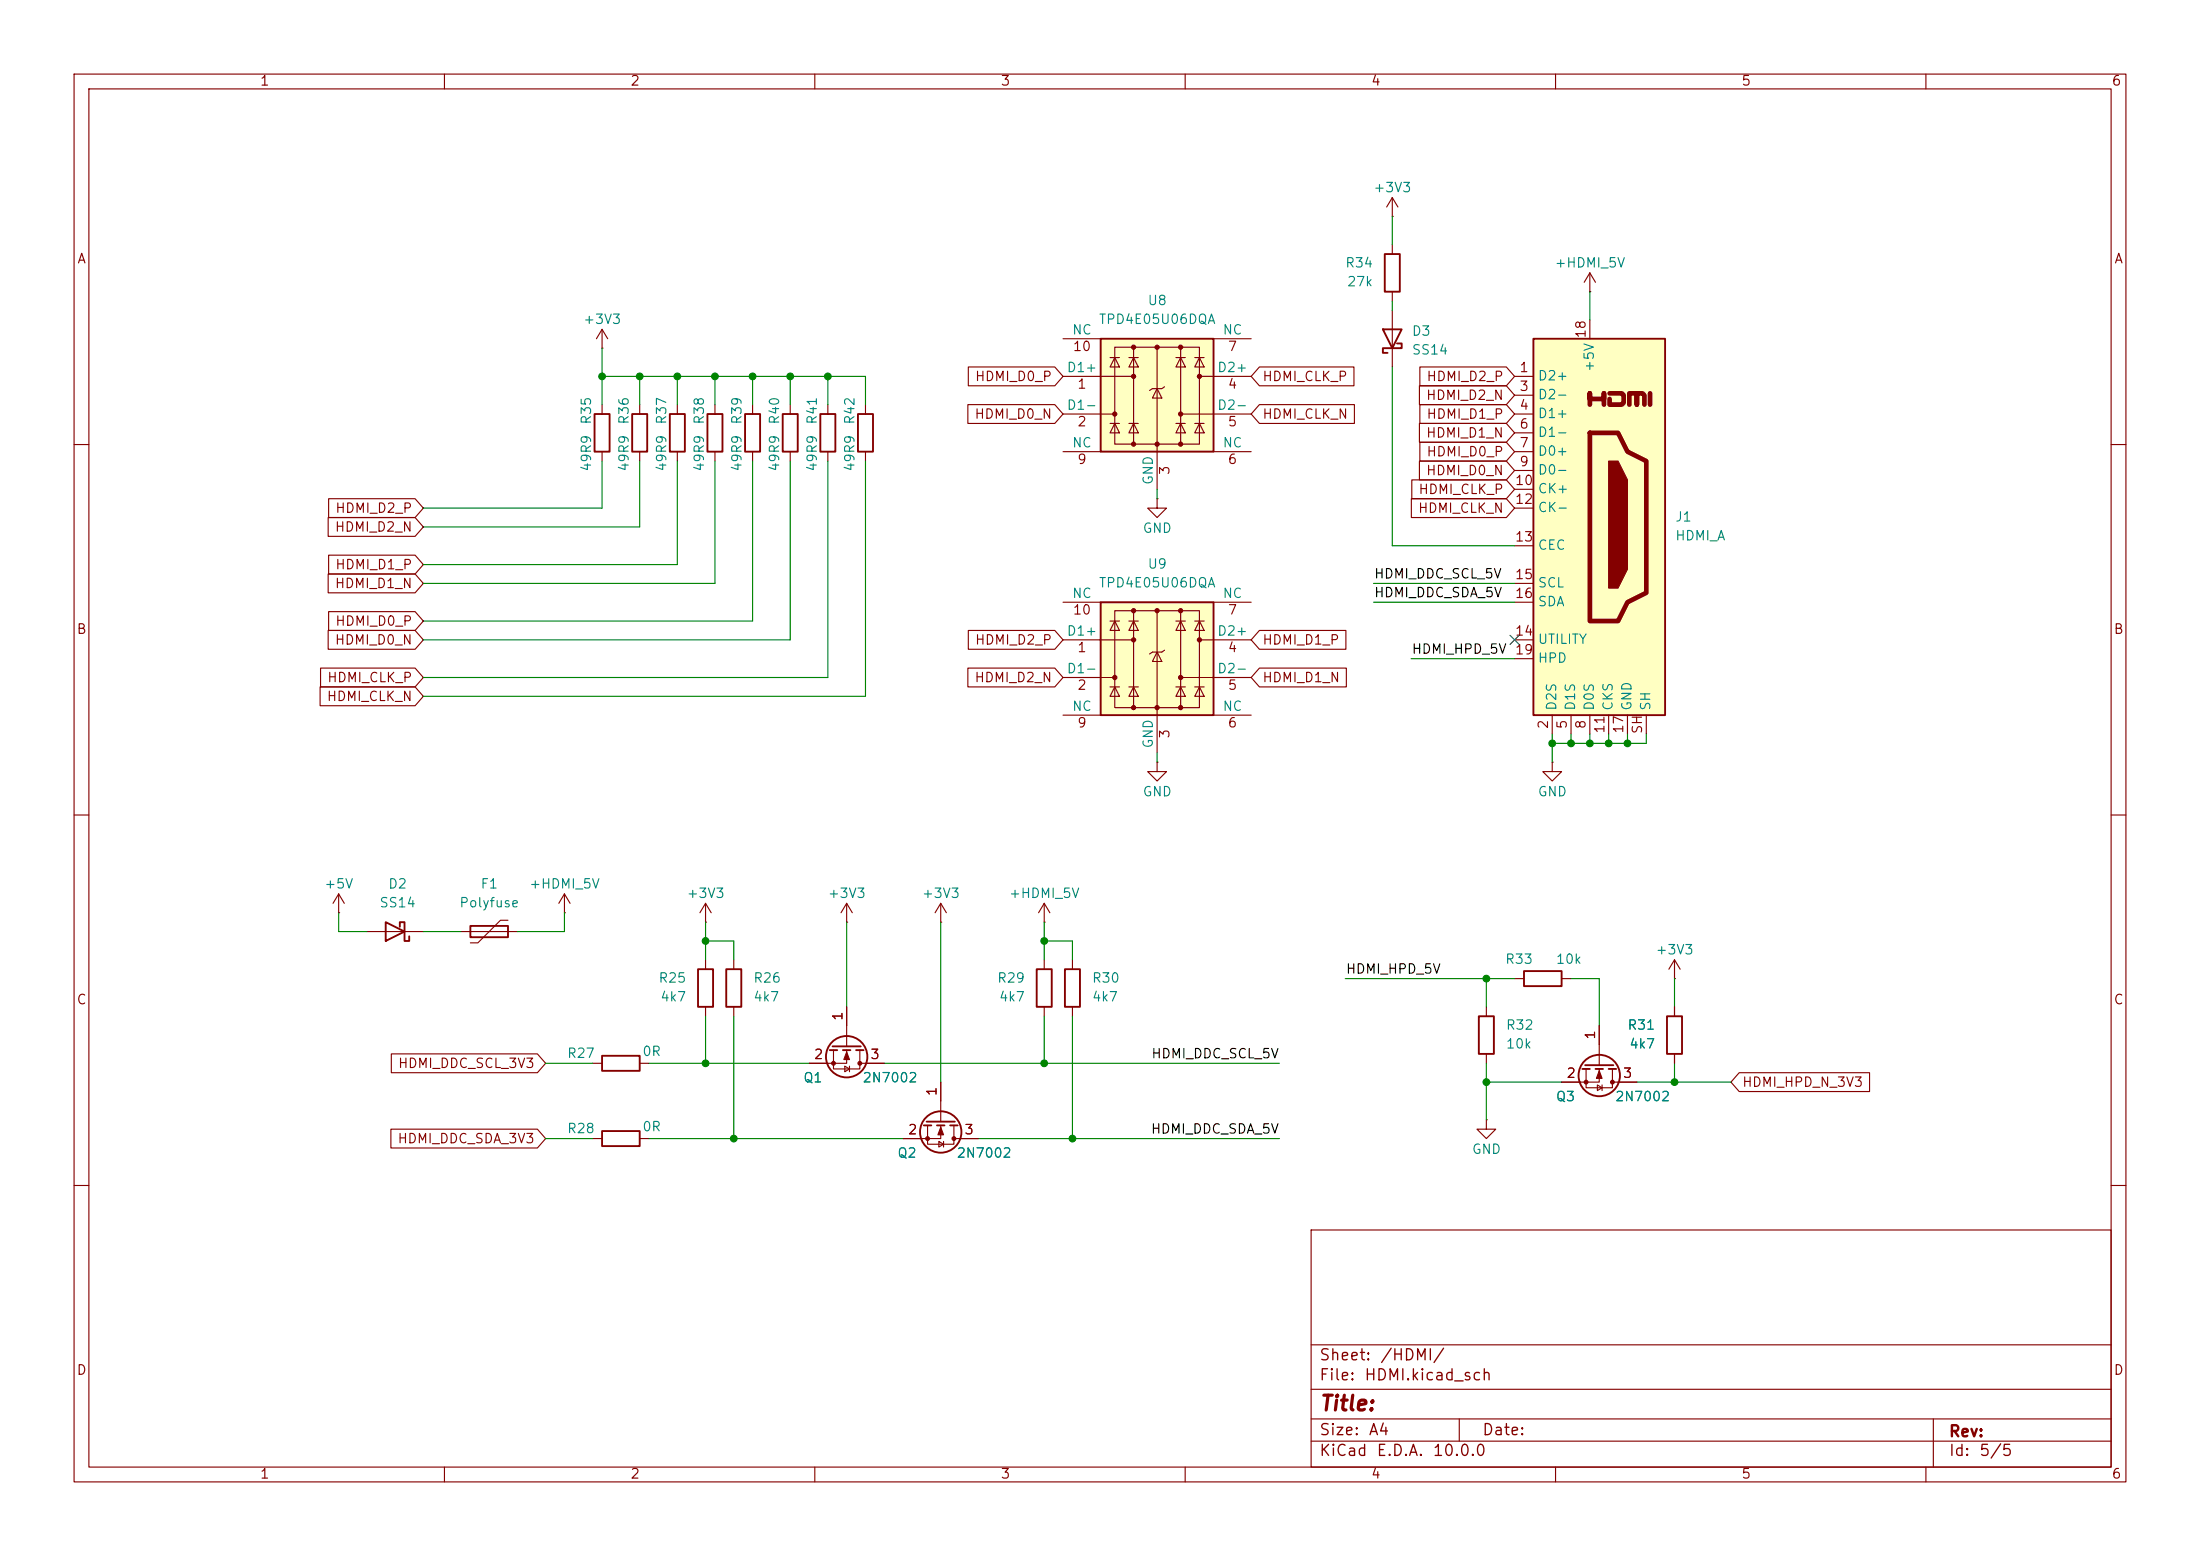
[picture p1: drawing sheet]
<svg xmlns="http://www.w3.org/2000/svg" width="297mm" height="210mm" viewBox="0 0 297 210" stroke-linecap="round" stroke-linejoin="round" font-family="sans-serif">
<g fill="none" stroke="#840000" stroke-width=".15">
<path d="M10 10h277v190h-277zM12 12h273v186h-273zM60 10v2M110 10v2M160 10v2M210 10v2M260 10v2M214.6 39.4h.1M214.6 36.8l-.7 1.3M214.6 36.8l.8 1.3M214.6 36.8v2.6M91.4 54.6v1.3"/>
<path d="M96.5 54.6v1.3M101.6 54.6v1.3M10 60h2M91.4 61v1.2M96.5 61v1.2M101.6 61v1.2M285 60h2M10 110h2M285 110h2M200.7 151.1v1.3h1.2l-1.2 1.3-1.3-1.3h1.3M200.7 151.1h.1M10 160h2"/>
<path d="M177 166h108v32h-108zM285 160h2M60 198v2M110 198v2M160 198v2M177 194.5h108M177 191.5h108M177 187.5h108M177 181.5h108M197 191.5v3M210 198v2M260 198v2"/>
<path d="M261 191.5v6.5"/>
</g>
<path d="M90.4 55.9h2.1v5.1h-2.1zM95.5 55.9h2v5.1h-2zM100.6 55.9h2v5.1h-2z" fill="none" stroke="#840000" stroke-width=".25"/>
<path d="M148.6 81.3h15.2v15.2h-15.2z" fill="#ffffc2"/>
<g fill="none" stroke="#840000" stroke-width=".15">
<path d="M156.2 67.3v1.3h1.3l-1.3 1.3-1.3-1.3h1.3M156.2 67.3h.1M143.5 86.4h9.5M143.5 91.4h7M143.5 96.5h5.1M143.5 81.3h5.1M149.9 83.8h1.2M149.9 92.7h1.2M150.5 82.4h11.4v13.1h-11.4zM150.5 83.8l.6 1.3h-1.2zM150.5 92.7l.6 1.3h-1.2zM152.4 83.8h1.3"/>
<path d="M152.4 92.7h1.3M153 83.8l.7 1.3h-1.3zM153 92.7l.7 1.3h-1.3zM153 82.4v13.1M156.2 88l.6 1.3h-1.2zM156.2 82.4v19.2M157.2 87.8l-.4 .2h-1.2l-.4 .3M158.7 83.8h1.3M158.7 92.7h1.3M159.4 83.8l.6 1.3h-1.3zM159.4 92.7l.6 1.3h-1.3zM159.4 82.4v13.1"/>
<path d="M159.4 91.4h9.5M161.3 83.8h1.3M161.3 92.7h1.3M161.9 83.8l.7 1.3h-1.3zM161.9 92.7l.7 1.3h-1.3zM161.9 86.4h7M163.8 96.5h5.1M163.8 81.3h5.1"/>
</g>
<path d="M148.6 81.3h15.2v15.2h-15.2z" fill="none" stroke="#840000" stroke-width=".25"/>
<g fill="#840000" stroke="#840000" stroke-width=".15">
<circle cx="150.5" cy="91.4" r=".28"/>
<circle cx="153" cy="82.4" r=".28"/>
<circle cx="153" cy="86.4" r=".28"/>
<circle cx="153" cy="95.5" r=".28"/>
<circle cx="156.2" cy="82.4" r=".28"/>
<circle cx="156.2" cy="95.5" r=".28"/>
<circle cx="159.4" cy="82.4" r=".28"/>
<circle cx="159.4" cy="91.4" r=".28"/>
<circle cx="159.4" cy="95.5" r=".28"/>
<circle cx="161.9" cy="86.4" r=".28"/>
</g>
<path d="M148.6 45.7h15.2v15.3h-15.2z" fill="#ffffc2"/>
<g fill="none" stroke="#840000" stroke-width=".15">
<path d="M188 29.2h.1M188 26.7l-.8 1.2M188 26.7l.7 1.2M188 26.7v2.5M188 33v1.3M188 39.4v1.2M81.3 47h.1M81.3 44.5v2.5M81.3 54.6v1.3M81.3 44.5l-.8 1.2M81.3 44.5l.7 1.2M86.4 54.6v1.3"/>
<path d="M106.7 54.6v1.3M111.8 54.6v1.3M116.8 54.6v1.3M143.5 50.8h9.5M143.5 55.9h7M143.5 45.7h5.1M149.9 48.3h1.2M149.9 57.2h1.2M150.5 46.9h11.4v13h-11.4zM150.5 48.3l.6 1.2h-1.2zM150.5 57.2l.6 1.2h-1.2zM152.4 48.3h1.3"/>
<path d="M152.4 57.2h1.3M153 48.3l.7 1.2h-1.3zM153 57.2l.7 1.2h-1.3zM153 46.9v13M156.2 52.5l.6 1.2h-1.2zM156.2 46.9v19.1M157.2 52.2l-.4 .3h-1.2l-.4 .2M158.7 48.3h1.3M158.7 57.2h1.3M159.4 48.3l.6 1.2h-1.3zM159.4 57.2l.6 1.2h-1.3zM159.4 46.9v13"/>
<path d="M159.4 55.9h9.5M161.3 48.3h1.3M161.3 57.2h1.3M161.9 48.3l.7 1.2h-1.3zM161.9 57.2l.7 1.2h-1.3zM161.9 50.8h7M163.8 45.7h5.1M188 41.9v7.6M81.3 61v1.2M86.4 61v1.2M106.7 61v1.2M111.8 61v1.2"/>
<path d="M116.8 61v1.2M143.5 61h5.1M163.8 61h5.1M45.7 123.2h.1M45.7 120.7l-.7 1.2M45.7 120.7l.8 1.2M45.7 120.7v2.5M49.5 125.7h7.6M62.2 125.7h7.6M68.6 124.2h-1l-3.1 3.1h-1M76.2 123.2h.1M76.2 120.7l-.8 1.2"/>
<path d="M76.2 120.7l.8 1.2M76.2 120.7v2.5M95.2 124.5h.1M95.2 121.9l-.7 1.3M95.2 121.9l.8 1.3M95.2 121.9v2.6M95.2 129.5v1.3M95.2 135.9v1.3M114.3 124.5h.1M114.3 121.9l-.8 1.3M114.3 121.9l.8 1.3M114.3 121.9v2.6"/>
<path d="M114.3 135.9v5.3M112.5 141.7v2.6h3.6v-2.6M114 143.9l.7 .4-.7 .4zM114.3 141.7v1.8h-5.1M114.7 143.9v.8M116.1 143.5h3.3M125.2 151.9v2.5h3.6v-2.5M126.7 154.1l.7 .3-.7 .4zM127 151.9v1.8h-5.1M127 146.1v5.3M127.4 154.1v.7M128.8 153.7h3.3"/>
</g>
<g fill="none" stroke="#840000" stroke-width=".25">
<path d="M186.9 34.3h2.1v5.1h-2.1zM80.3 55.9h2v5.1h-2zM85.3 55.9h2.1v5.1h-2.1zM105.7 55.9h2v5.1h-2zM110.7 55.9h2.1v5.1h-2.1zM115.8 55.9h2.1v5.1h-2.1zM148.6 45.7h15.2v15.3h-15.2zM186.7 44.5h2.5l-1.2 2.5zM188.6 46.4h.6v.6h-2.5v.6h.6M52.1 124.5l2.5 1.2-2.5 1.3zM54 125.1v-.6h.6v2.5h.6v-.6M63.5 125h5.1v1.5h-5.1z"/>
<path d="M94.2 130.8h2.1v5.1h-2.1zM112 141.7h1M112.4 141.2h3.8M113.8 141.7h1M115.6 141.7h1M124.7 151.9h1M125.1 151.4h3.8M126.5 151.9h1M128.3 151.9h1"/>
<circle cx="114.3" cy="142.6" r="2.79"/>
<circle cx="127" cy="152.8" r="2.79"/>
</g>
<g fill="#840000" stroke="#840000" stroke-width=".15">
<path d="M114.3 142l.4 1h-.8z"/>
<path d="M127 152.1l.4 1.1h-.8z"/>
<circle cx="150.5" cy="55.9" r=".28"/>
<circle cx="153" cy="46.9" r=".28"/>
<circle cx="153" cy="50.8" r=".28"/>
<circle cx="153" cy="59.9" r=".28"/>
<circle cx="156.2" cy="46.9" r=".28"/>
<circle cx="156.2" cy="59.9" r=".28"/>
<circle cx="159.4" cy="46.9" r=".28"/>
<circle cx="159.4" cy="55.9" r=".28"/>
<circle cx="159.4" cy="59.9" r=".28"/>
<circle cx="161.9" cy="50.8" r=".28"/>
<circle cx="116.1" cy="143.5" r=".25"/>
<circle cx="112.5" cy="143.5" r=".25"/>
<circle cx="128.8" cy="153.7" r=".25"/>
<circle cx="125.2" cy="153.7" r=".25"/>
</g>
<path d="M207 45.7h17.8v50.8h-17.8z" fill="#ffffc2"/>
<path d="M214.6 54.6v-1.5v.7h1.9v-.7v1.5M214.6 58.4h3.8l1.3 2.6 2.5 1.2v17.8l-2.5 1.3-1.3 2.5h-3.8zM217.3 53.1h1.6l.3 .2v1.1l-.3 .2h-1.6v-.8M220 54.6v-1.5h1v1.5v-1.5h.7l.3 .2v1.3M222.8 53.1v1.5" fill="none" stroke="#840000" stroke-width=".63"/>
<g fill="none" stroke="#840000" stroke-width=".25">
<path d="M207 45.7h17.8v50.8h-17.8zM98 130.8h2.1v5.1h-2.1zM140 130.8h2v5.1h-2zM143.8 130.8h2v5.1h-2zM199.6 137.2h2.1v5h-2.1zM205.7 131.1h5.1v2h-5.1zM225 137.2h2.1v5h-2.1zM81.3 152.7h5.1v2h-5.1zM81.3 142.5h5.1v2h-5.1zM213.6 144.3h1M214 143.8h3.8M215.4 144.3h1"/>
<path d="M217.2 144.3h1"/>
<circle cx="215.9" cy="145.2" r="2.79"/>
</g>
<g fill="#840000" stroke="#840000" stroke-width=".15">
<path d="M217.2 62.2h1.2l1.3 2.6v12l-1.3 2.6h-1.2z"/>
<path d="M215.9 144.5l.4 1h-.8z"/>
<circle cx="217.7" cy="146" r=".25"/>
<circle cx="214.1" cy="146" r=".25"/>
</g>
<g fill="none" stroke="#840000" stroke-width=".15">
<path d="M130.7 54.6h11.7l1.1 1.3-1.1 1.3h-11.7zM130.7 49.5h11.7l1.1 1.3-1.1 1.3h-11.7zM170 54.6h12.8v2.6h-12.8l-1.1-1.3zM170 49.5h12.8v2.6h-12.8l-1.1-1.3zM191.6 52.1h11.8l1.1 1.2-1.1 1.3h-11.8zM191.6 57.1h11.8l1.1 1.3-1.1 1.3h-11.8zM191.7 54.6h11.7l1.1 1.3-1.1 1.3h-11.7zM191.7 59.7h11.7l1.1 1.3-1.1 1.2h-11.7zM191.7 49.5h11.7l1.1 1.3-1.1 1.3h-11.7zM204.5 50.8h2.5M204.5 53.3h2.5M204.5 55.9h2.5"/>
<path d="M204.5 58.4h2.5M214.6 43.2v2.5M44.3 69.8h11.7l1.1 1.3-1.1 1.3h-11.7zM44.3 77.5h11.7l1.1 1.2-1.1 1.3h-11.7zM44.4 74.9h11.6l1.1 1.3-1.1 1.3h-11.6zM44.4 67.3h11.6l1.1 1.3-1.1 1.3h-11.6zM190.5 67.3h12.9l1.1 1.3-1.1 1.3h-12.9zM190.6 64.8h12.8l1.1 1.2-1.1 1.3h-12.8zM191.6 62.2h11.8l1.1 1.3-1.1 1.3h-11.8zM204.5 61h2.5M204.5 63.5h2.5M204.5 66h2.5"/>
<path d="M204.5 68.6h2.5M204.5 73.7h2.5M204.5 78.7h2.5M43.2 92.7h12.8l1.1 1.3-1.1 1.3h-12.8zM43.3 90.2h12.7l1.1 1.2-1.1 1.3h-12.7zM44.3 85.1h11.7l1.1 1.3-1.1 1.2h-11.7zM44.4 82.5h11.6l1.1 1.3-1.1 1.3h-11.6zM130.7 90.2h11.7l1.1 1.2-1.1 1.3h-11.7zM130.7 85.1h11.7l1.1 1.3-1.1 1.2h-11.7zM170 90.2h11.8v2.5h-11.8l-1.1-1.3zM170 85.1h11.7v2.5h-11.7l-1.1-1.2zM204.5 86.4h2.5"/>
<path d="M204.5 81.3h2.5M204.5 88.9h2.5M209.5 96.5v2.6M212.1 96.5v2.6M214.6 96.5v2.6M217.2 96.5v2.6M219.7 96.5v2.6M222.2 96.5v2.6M156.2 102.9v1.2h1.3l-1.3 1.3-1.3-1.3h1.3M156.2 102.9h.1M209.5 102.9v1.2h1.3l-1.3 1.3-1.2-1.3h1.2M209.5 102.9h.1"/>
<path d="M99.1 129.5v1.3M99.1 135.9v1.3M114.3 135.9v2.5M127 124.5h.1M127 121.9l-.8 1.3M127 121.9l.8 1.3M127 121.9v2.6M141 124.5h.1M141 121.9v2.6M141 129.5v1.3M141 135.9v1.3M141 121.9l-.8 1.3"/>
<path d="M141 121.9l.7 1.3M144.8 129.5v1.3M144.8 135.9v1.3M200.7 135.9v1.3M204.5 132.1h1.2M210.8 132.1h1.3M215.9 138.4v5.4M226.1 132.1h.1M226.1 129.5l-.8 1.3M226.1 129.5l.7 1.3M226.1 129.5v2.6M226.1 135.9v1.3"/>
<path d="M52.8 152.4h19.7l1.2 1.3-1.2 1.2h-19.7zM52.8 142.2h19.7l1.2 1.3-1.2 1.3h-19.7zM80 153.7h1.3M80 143.5h1.3M86.4 153.7h1.2M86.4 143.5h1.2M109.2 143.5h2.6M116.8 143.5h2.6M121.9 153.7h2.6M127 146.1v2.5M129.5 153.7h2.6M200.7 142.2v1.3"/>
<path d="M214.1 144.3v2.5h3.6v-2.5M215.6 146.4l.7 .4-.7 .4zM215.9 144.3v1.8h-5.1M216.3 146.4v.8M217.7 146.1h3.3M226.1 142.2v1.3M234.8 144.8h17.6v2.5h-17.6l-1.1-1.2z"/>
</g>
<g fill="none" stroke="#008400" stroke-width=".15">
<path d="M188 29.2v3.8M214.6 39.4v3.8M81.3 50.8h35.5v3.8M81.3 47v7.6M86.4 50.8v3.8M91.4 50.8v3.8M96.5 50.8v3.8M101.6 50.8v3.8M106.7 50.8v3.8M111.8 50.8v3.8M188 40.6v1.3M188 49.5v24.2h16.5"/>
<path d="M81.3 62.2v6.4h-24.2M86.4 62.2v8.9h-29.3M91.4 62.2v14h-34.3M96.5 62.2v16.5h-39.4M101.6 62.2v21.6h-44.5M106.7 62.2v24.2h-49.6M111.8 62.2v29.2h-54.7M116.8 62.2v31.8h-59.7M156.2 66v1.3M185.4 78.7h19.1M185.4 81.3h19.1M190.5 88.9h14"/>
<path d="M209.5 99.1v3.8M212.1 99.1v1.2M214.6 99.1v1.2M217.2 99.1v1.2M219.7 99.1v1.2M222.2 99.1v1.2h-12.7M156.2 101.6v1.3M45.7 123.2v2.5h3.8M57.1 125.7h5.1M76.2 123.2v2.5h-6.4M95.2 127h3.9v2.5M95.2 124.5v5"/>
<path d="M95.2 137.2v6.3M99.1 137.2v16.5M114.3 124.5v11.4M127 124.5v21.6M141 124.5v5M141 137.2v6.3M141 127h3.8v2.5M144.8 137.2v16.5M181.6 132.1h22.9M200.7 132.1v3.8M212.1 132.1h3.8v6.3M226.1 132.1v3.8"/>
<path d="M73.7 153.7h6.3M73.7 143.5h6.3M87.6 153.7h34.3M87.6 143.5h21.6M119.4 143.5h53.3M132.1 153.7h40.6M200.7 143.5v7.6M200.7 146.1h10.1M221 146.1h12.7M226.1 143.5v2.6"/>
</g>
<path d="M203.9 85.8l1.2 1.2M205.1 85.8l-1.2 1.2" fill="none" stroke="#000084" stroke-width=".15"/>
<g fill="#008400" stroke="#008400" stroke-width=".14">
<circle cx="91.4" cy="50.8" r=".46"/>
<circle cx="96.5" cy="50.8" r=".46"/>
<circle cx="101.6" cy="50.8" r=".46"/>
<circle cx="86.4" cy="50.8" r=".46"/>
<circle cx="81.3" cy="50.8" r=".46"/>
<circle cx="111.8" cy="50.8" r=".46"/>
<circle cx="106.7" cy="50.8" r=".46"/>
<circle cx="226.1" cy="146.1" r=".46"/>
<circle cx="200.7" cy="146.1" r=".46"/>
<circle cx="200.7" cy="132.1" r=".46"/>
<circle cx="217.2" cy="100.3" r=".46"/>
<circle cx="212.1" cy="100.3" r=".46"/>
<circle cx="214.6" cy="100.3" r=".46"/>
<circle cx="219.7" cy="100.3" r=".46"/>
<circle cx="209.5" cy="100.3" r=".46"/>
<circle cx="95.2" cy="127" r=".46"/>
<circle cx="141" cy="127" r=".46"/>
<circle cx="144.8" cy="153.7" r=".46"/>
<circle cx="141" cy="143.5" r=".46"/>
<circle cx="99.1" cy="153.7" r=".46"/>
<circle cx="95.2" cy="143.5" r=".46"/>
</g>
<text font-size="2" fill="#840000" x="178" y="190.9">Title:</text>
<g font-size="1.5" fill="#840000">
<text x="178" y="184">Sheet:</text>
<text x="186.2" y="184">/HDMI/</text>
<text x="178" y="186.7">File:</text>
<text x="184.1" y="186.7">HDMI.kicad_sch</text>
<text x="178" y="196.9">KiCad</text>
<text x="178" y="194.1">Size:</text>
<text x="184.7" y="194.1">A4</text>
<text x="185.7" y="196.9">E.D.A.</text>
<text x="193.3" y="196.9">10.0.0</text>
<text x="200" y="194.1">Date:</text>
<text x="263" y="194.3">Rev:</text>
<text x="263" y="196.9">Id:</text>
<text x="267.1" y="196.9">5/5</text>
</g>
<g font-size="1.3" fill="#840000">
<text x="35" y="11.9">1</text>
<text x="85" y="11.9">2</text>
<text x="135" y="11.9">3</text>
<text x="185" y="11.9">4</text>
<text x="235" y="11.9">5</text>
<text x="285" y="11.9">6</text>
<text x="10.3" y="35.9">A</text>
<text x="285.3" y="35.9">A</text>
<text x="144.7" y="47.7">10</text>
<text x="165.7" y="47.7">7</text>
<text x="214.4" y="45.8" transform="rotate(-90 214.4 45.8)">18</text>
<text x="131.5" y="51.8">HDMI_D0_P</text>
<text x="145.3" y="52.8">1</text>
<text x="165.7" y="52.8">4</text>
<text x="170.3" y="51.8">HDMI_CLK_P</text>
<text x="192.5" y="51.8">HDMI_D2_P</text>
<text x="205" y="50.5">1</text>
<text x="205" y="53.1">3</text>
<text x="131.5" y="56.8">HDMI_D0_N</text>
<text x="145.3" y="57.9">2</text>
<text x="165.7" y="57.9">5</text>
<text x="170.3" y="56.8">HDMI_CLK_N</text>
<text x="192.4" y="54.3">HDMI_D2_N</text>
<text x="192.4" y="59.4">HDMI_D1_N</text>
<text x="192.5" y="56.8">HDMI_D1_P</text>
<text x="205" y="55.6">4</text>
<text x="205" y="58.2">6</text>
<text x="145.3" y="62.9">9</text>
<text x="158.2" y="64.2" transform="rotate(-90 158.2 64.2)">3</text>
<text x="165.7" y="62.9">6</text>
<text x="192.4" y="64.5">HDMI_D0_N</text>
<text x="192.5" y="61.9">HDMI_D0_P</text>
<text x="204.4" y="65.8">10</text>
<text x="205" y="60.7">7</text>
<text x="205" y="63.2">9</text>
<text x="45.2" y="69.5">HDMI_D2_P</text>
<text x="191.3" y="69.5">HDMI_CLK_N</text>
<text x="191.4" y="67">HDMI_CLK_P</text>
<text x="204.4" y="68.3">12</text>
<text x="45.1" y="72.1">HDMI_D2_N</text>
<text x="45.2" y="77.2">HDMI_D1_P</text>
<text x="204.4" y="73.4">13</text>
<text x="45.1" y="79.7">HDMI_D1_N</text>
<text x="144.7" y="83.3">10</text>
<text x="165.7" y="83.3">7</text>
<text x="204.4" y="78.5">15</text>
<text x="204.4" y="81">16</text>
<text x="10.3" y="85.9">B</text>
<text x="45.1" y="87.3">HDMI_D0_N</text>
<text x="45.2" y="84.8">HDMI_D0_P</text>
<text x="131.5" y="87.3">HDMI_D2_P</text>
<text x="145.3" y="88.3">1</text>
<text x="165.7" y="88.3">4</text>
<text x="170.3" y="87.3">HDMI_D1_P</text>
<text x="204.4" y="86.1">14</text>
<text x="204.4" y="88.6">19</text>
<text x="285.3" y="85.9">B</text>
<text x="44" y="94.9">HDMI_CLK_N</text>
<text x="44.1" y="92.4">HDMI_CLK_P</text>
<text x="131.5" y="92.4">HDMI_D2_N</text>
<text x="145.3" y="93.4">2</text>
<text x="165.7" y="93.4">5</text>
<text x="170.3" y="92.4">HDMI_D1_N</text>
<text x="145.3" y="98.5">9</text>
<text x="158.2" y="99.8" transform="rotate(-90 158.2 99.8)">3</text>
<text x="165.7" y="98.5">6</text>
<text x="209.3" y="98.5" transform="rotate(-90 209.3 98.5)">2</text>
<text x="211.8" y="98.5" transform="rotate(-90 211.8 98.5)">5</text>
<text x="214.4" y="98.5" transform="rotate(-90 214.4 98.5)">8</text>
<text x="216.9" y="99.1" transform="rotate(-90 216.9 99.1)">11</text>
<text x="219.5" y="99.1" transform="rotate(-90 219.5 99.1)">17</text>
<text x="222" y="99.2" transform="rotate(-90 222 99.2)">SH</text>
<text x="10.3" y="135.9">C</text>
<text x="114" y="137.9" transform="rotate(-90 114 137.9)">1</text>
<text x="285.3" y="135.9">C</text>
<text x="109.8" y="143.3">2</text>
<text x="117.4" y="143.3">3</text>
<text x="215.6" y="140.4" transform="rotate(-90 215.6 140.4)">1</text>
<text x="53.6" y="144.5">HDMI_DDC_SCL_3V3</text>
<text x="126.7" y="148" transform="rotate(-90 126.7 148)">1</text>
<text x="211.4" y="145.8">2</text>
<text x="219" y="145.8">3</text>
<text x="235.1" y="147">HDMI_HPD_N_3V3</text>
<text x="53.6" y="154.6">HDMI_DDC_SDA_3V3</text>
<text x="122.5" y="153.4">2</text>
<text x="130.1" y="153.4">3</text>
<text x="10.3" y="185.9">D</text>
<text x="285.3" y="185.9">D</text>
<text x="35" y="199.9">1</text>
<text x="85" y="199.9">2</text>
<text x="135" y="199.9">3</text>
<text x="185" y="199.9">4</text>
<text x="235" y="199.9">5</text>
<text x="285" y="199.9">6</text>
</g>
<g font-size="1.3" fill="#008484">
<text x="185.3" y="26.3">+3V3</text>
<text x="154.8" y="41.5">U8</text>
<text x="181.5" y="36.4">R34</text>
<text x="181.8" y="39">27k</text>
<text x="209.8" y="36.4">+HDMI_5V</text>
<text x="78.6" y="44">+3V3</text>
<text x="144.6" y="45.5">NC</text>
<text x="148.2" y="44">TPD4E05U06DQA</text>
<text x="165" y="45.5">NC</text>
<text x="190.5" y="45.6">D3</text>
<text x="143.9" y="50.5">D1+</text>
<text x="164.2" y="50.5">D2+</text>
<text x="190.5" y="48.2">SS14</text>
<text x="207.5" y="51.7">D2+</text>
<text x="215.5" y="50.3" transform="rotate(-90 215.5 50.3)">+5V</text>
<text x="80.1" y="57.4" transform="rotate(-90 80.1 57.4)">R35</text>
<text x="85.2" y="57.4" transform="rotate(-90 85.2 57.4)">R36</text>
<text x="90.3" y="57.4" transform="rotate(-90 90.3 57.4)">R37</text>
<text x="95.4" y="57.4" transform="rotate(-90 95.4 57.4)">R38</text>
<text x="100.4" y="57.4" transform="rotate(-90 100.4 57.4)">R39</text>
<text x="105.5" y="57.4" transform="rotate(-90 105.5 57.4)">R40</text>
<text x="110.6" y="57.4" transform="rotate(-90 110.6 57.4)">R41</text>
<text x="115.7" y="57.4" transform="rotate(-90 115.7 57.4)">R42</text>
<text x="143.9" y="55.6">D1-</text>
<text x="164.2" y="55.6">D2-</text>
<text x="207.5" y="54.2">D2-</text>
<text x="207.5" y="56.7">D1+</text>
<text x="207.5" y="59.3">D1-</text>
<text x="80.1" y="63.7" transform="rotate(-90 80.1 63.7)">49R9</text>
<text x="85.2" y="63.7" transform="rotate(-90 85.2 63.7)">49R9</text>
<text x="90.3" y="63.7" transform="rotate(-90 90.3 63.7)">49R9</text>
<text x="95.4" y="63.7" transform="rotate(-90 95.4 63.7)">49R9</text>
<text x="100.4" y="63.7" transform="rotate(-90 100.4 63.7)">49R9</text>
<text x="105.5" y="63.7" transform="rotate(-90 105.5 63.7)">49R9</text>
<text x="110.6" y="63.7" transform="rotate(-90 110.6 63.7)">49R9</text>
<text x="115.7" y="63.7" transform="rotate(-90 115.7 63.7)">49R9</text>
<text x="144.6" y="60.7">NC</text>
<text x="156" y="65.5" transform="rotate(-90 156 65.5)">GND</text>
<text x="165" y="60.7">NC</text>
<text x="207.5" y="61.8">D0+</text>
<text x="207.5" y="64.4">D0-</text>
<text x="207.5" y="66.9">CK+</text>
<text x="207.5" y="69.4">CK-</text>
<text x="226.1" y="70.7">J1</text>
<text x="154.2" y="72.2">GND</text>
<text x="154.8" y="77.1">U9</text>
<text x="207.5" y="74.5">CEC</text>
<text x="226.1" y="73.3">HDMI_A</text>
<text x="144.6" y="81">NC</text>
<text x="148.2" y="79.6">TPD4E05U06DQA</text>
<text x="165" y="81">NC</text>
<text x="207.5" y="79.6">SCL</text>
<text x="207.5" y="82.1">SDA</text>
<text x="143.9" y="86.1">D1+</text>
<text x="164.2" y="86.1">D2+</text>
<text x="207.5" y="87.2">UTILITY</text>
<text x="207.5" y="89.8">HPD</text>
<text x="143.9" y="91.2">D1-</text>
<text x="164.2" y="91.2">D2-</text>
<text x="144.6" y="96.3">NC</text>
<text x="156" y="101.1" transform="rotate(-90 156 101.1)">GND</text>
<text x="165" y="96.3">NC</text>
<text x="210.4" y="96" transform="rotate(-90 210.4 96)">D2S</text>
<text x="213" y="96" transform="rotate(-90 213 96)">D1S</text>
<text x="215.5" y="96" transform="rotate(-90 215.5 96)">D0S</text>
<text x="218" y="96" transform="rotate(-90 218 96)">CKS</text>
<text x="220.6" y="96" transform="rotate(-90 220.6 96)">GND</text>
<text x="223.1" y="96" transform="rotate(-90 223.1 96)">SH</text>
<text x="154.2" y="107.8">GND</text>
<text x="207.5" y="107.8">GND</text>
<text x="43.7" y="120.2">+5V</text>
<text x="51.1" y="122.8">SS14</text>
<text x="52.3" y="120.2">D2</text>
<text x="61.9" y="122.8">Polyfuse</text>
<text x="64.8" y="120.2">F1</text>
<text x="71.4" y="120.2">+HDMI_5V</text>
<text x="92.6" y="121.5">+3V3</text>
<text x="111.7" y="121.5">+3V3</text>
<text x="124.4" y="121.5">+3V3</text>
<text x="136.1" y="121.5">+HDMI_5V</text>
<text x="203.1" y="130.4">R33</text>
<text x="210" y="130.4">10k</text>
<text x="223.4" y="129.1">+3V3</text>
<text x="88.8" y="132.9">R25</text>
<text x="89" y="135.5">4k7</text>
<text x="101.6" y="135.5">4k7</text>
<text x="101.6" y="132.9">R26</text>
<text x="134.5" y="132.9">R29</text>
<text x="134.8" y="135.5">4k7</text>
<text x="147.3" y="135.5">4k7</text>
<text x="147.3" y="132.9">R30</text>
<text x="76.5" y="143.1">R27</text>
<text x="86.6" y="142.8">0R</text>
<text x="203.2" y="141.8">10k</text>
<text x="203.2" y="139.3">R32</text>
<text x="219.6" y="139.3">R31</text>
<text x="219.9" y="141.8">4k7</text>
<text x="108.4" y="146.4">Q1</text>
<text x="116.4" y="146.4">2N7002</text>
<text x="210" y="148.9">Q3</text>
<text x="218" y="148.9">2N7002</text>
<text x="76.5" y="153.3">R28</text>
<text x="86.6" y="153">0R</text>
<text x="121.1" y="156.6">Q2</text>
<text x="129.1" y="156.6">2N7002</text>
<text x="198.6" y="156.1">GND</text>
</g>
<g font-size="1.3">
<text x="185.4" y="80.9">HDMI_DDC_SDA_5V</text>
<text x="185.4" y="78.4">HDMI_DDC_SCL_5V</text>
<text x="190.5" y="88.6">HDMI_HPD_5V</text>
<text x="181.6" y="131.7">HDMI_HPD_5V</text>
<text x="155.3" y="143.2">HDMI_DDC_SCL_5V</text>
<text x="155.3" y="153.3">HDMI_DDC_SDA_5V</text>
</g>
</svg>
